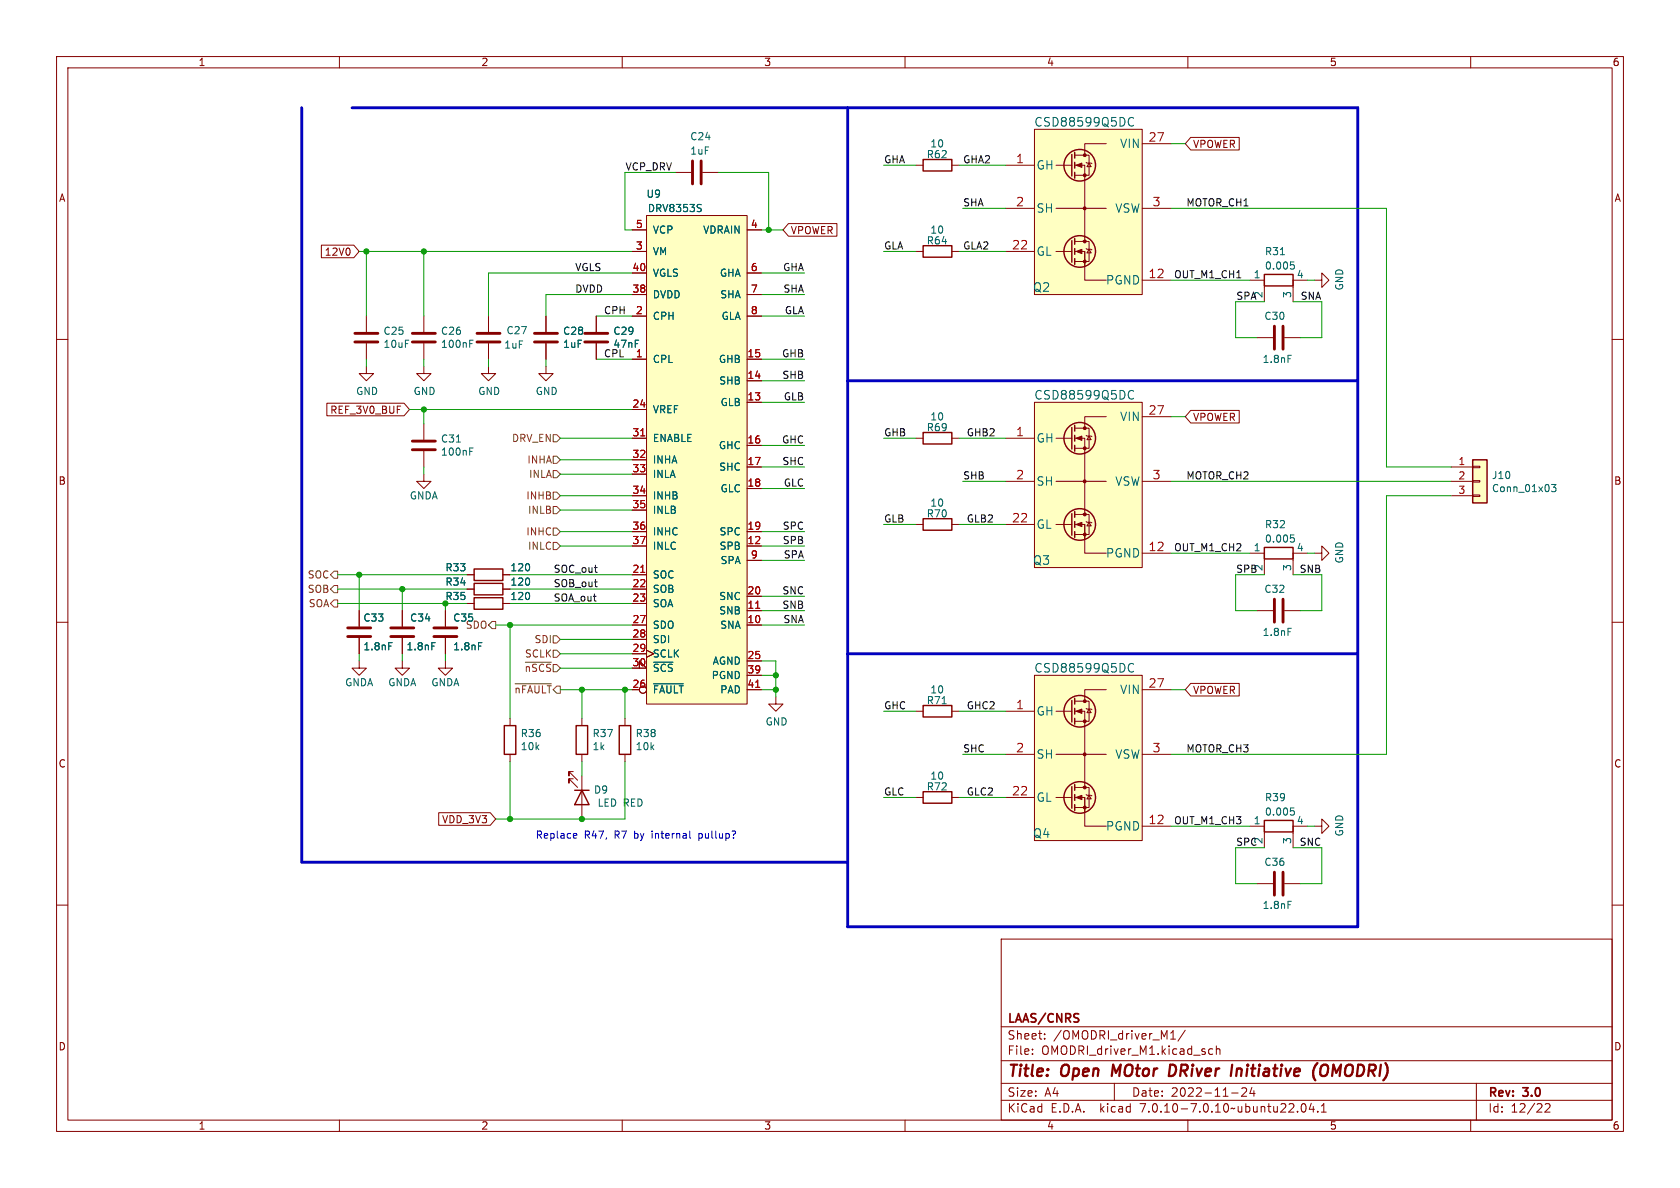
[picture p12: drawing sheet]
<svg xmlns="http://www.w3.org/2000/svg" width="297mm" height="210mm" viewBox="0 0 297 210" stroke-linecap="round" stroke-linejoin="round" font-family="sans-serif">
<g fill="none" stroke="#840000" stroke-width=".18">
<path d="M10 10h277v190h-277zM12 12h273v186h-273zM60 10v2M110 10v2M160 10v2M210 10v2M260 10v2M114.3 38.1h17.8v86.4h-17.8zM119.4 30.5h2.8M124.2 30.5h2.8M139.4 39.5h8.6v2.3h-8.6l-1-1.2zM161.9 29.2h1.3"/>
<path d="M168.3 29.2h1.2M177.8 36.8h5.1M177.8 29.2h5.1M182.9 22.9h19v29.2h-19zM186.7 36.8h8.9M186.7 29.2h2.8M190 29.2h1.8v13.5M190 27.4h2.5v3.6h-2.5M192 28.7l.2 .1h.7l.1 .2M192.5 28.8l.4 .7h-.7zM195.6 25.4h-3.8v2M201.9 36.8h5.1"/>
<path d="M201.9 25.4h5.1M210.5 24.3h8.6v2.2h-8.6l-1-1.1zM10 60h2M56.8 43.3h5.7l1 1.2-1 1.1h-5.7zM64.8 55.9v2.8M74.9 55.9v2.8M86.4 55.9v2.8M96.5 55.9v2.8M105.4 55.9v2.8M111.8 44.5h2.5M111.8 55.9h2.5M111.8 52.1h2.5"/>
<path d="M111.8 40.6h2.5M111.8 48.3h2.5M132.1 55.9h2.5M132.1 52.1h2.5M132.1 40.6h2.5M132.1 48.3h2.5M161.9 44.5h1.3M168.3 44.5h1.2M177.8 44.5h5.1M186.7 44.5h2.8M190 44.5h1.8v2.5M190 42.7h2.5v3.5h-2.5"/>
<path d="M191.8 44.5v5h3.8M192 43.9l.2 .2h.7l.1 .1M192.5 44.1l.4 .6h-.7zM201.9 49.5h5.1M221 49.5h2.5v3.8M222.2 59.7h2.8M227.1 59.7h2.8M231.1 49.5h-2.5v3.8M232.4 49.5h1.3v-1.2l1.2 1.2-1.2 1.3v-1.3M285 60h2M57.8 71.3h13.6l1 1.1-1 1.1h-13.6zM64.8 64.8v1.2h1.2l-1.2 1.3-1.3-1.3h1.3"/>
<path d="M64.8 60.7v2.8M74.9 64.8v1.2h1.3l-1.3 1.3-1.2-1.3h1.2M74.9 60.7v2.8M74.9 74.9v2.8M74.9 79.8v2.8M86.4 64.8v1.2h1.2l-1.2 1.3-1.3-1.3h1.3M86.4 60.7v2.8M96.5 64.8v1.2h1.3l-1.3 1.3-1.3-1.3h1.3M96.5 60.7v2.8M105.4 60.7v2.8M111.8 77.5h2.5M111.8 63.5h2.5"/>
<path d="M111.8 72.4h2.5M132.1 63.5h2.5M132.1 71.1h2.5M132.1 67.3h2.5M132.1 78.7h2.5M161.9 77.5h1.3M168.3 77.5h1.2M177.8 77.5h5.1M182.9 71.1h19v29.2h-19zM186.7 77.5h2.8M190 77.5h1.8v13.4M190 75.7h2.5v3.5h-2.5"/>
<path d="M192 77l.2 .1h.7l.1 .1M192.5 77.1l.4 .6h-.7zM195.6 73.7h-3.8v2M201.9 73.7h5.1M210.5 72.5h8.6v2.3h-8.6l-1-1.1zM74.9 83.8v1.3h1.3l-1.3 1.3-1.2-1.3h1.2M111.8 87.6h2.5M111.8 96.5h2.5M111.8 94h2.5M111.8 81.3h2.5M111.8 83.8h2.5M111.8 90.2h2.5"/>
<path d="M132.1 82.6h2.5M132.1 96.5h2.5M132.1 86.4h2.5M132.1 94h2.5M132.1 99.1h2.5M161.9 92.7h1.3M168.3 92.7h1.2M177.8 92.7h5.1M177.8 85.1h5.1M186.7 92.7h2.8M186.7 85.1h8.9M190 92.7h1.8v2.6"/>
<path d="M190 90.9h2.5v3.6h-2.5M191.8 92.7v5.1h3.8M192 92.2l.2 .1h.7l.1 .2M192.5 92.3l.4 .7h-.7zM201.9 85.1h5.1M201.9 97.8h5.1M221 97.8h2.5v3.8M231.1 97.8h-2.5v3.8M232.4 97.8h1.3v-1.3l1.2 1.3-1.2 1.3v-1.3M256.5 82.6h3.8M256.5 85.1h3.8M256.5 87.6h3.8"/>
<path d="M260.3 87.5h1.3v.3h-1.3zM260.3 85h1.3v.2h-1.3zM260.3 82.4h1.3v.3h-1.3zM10 110h2M63.5 116.8v1.3h1.3l-1.3 1.3-1.3-1.3h1.3M63.5 108v2.7M63.5 112.8v2.8M71.1 116.8v1.3h1.3l-1.3 1.3-1.3-1.3h1.3M71.1 108v2.7M71.1 112.8v2.8M78.7 116.8v1.3h1.3l-1.3 1.3-1.2-1.3h1.2M78.7 108v2.7"/>
<path d="M78.7 112.8v2.8M82.5 106.7h1.3M82.5 101.6h1.3M82.5 104.1h1.3M88.9 106.7h1.3M88.9 101.6h1.3M88.9 104.1h1.3M111.8 118.1h2.5l-1.3-1.3v1.3M111.8 106.7h2.5M111.8 110.5h2.5M111.8 101.6h2.5M111.8 104.1h2.5"/>
<path d="M111.8 113h2.5M111.8 115.6h2.5M114.3 114.9l1.3 .7-1.3 .6M132.1 108h2.5M132.1 110.5h2.5M132.1 105.4h2.5M132.1 116.8h2.5M132.1 119.4h2.5M182.9 119.4h19v29.2h-19zM222.2 108h2.8M227.1 108h2.8M285 110h2"/>
<path d="M90.2 127v1.3M90.2 133.4v1.2M101.3 136.4h-.7v.8v-.8l1.5 1.5M101.3 137.7h-.7v.7v-.7l1.5 1.5M102.9 127v1.3M102.9 133.4v1.2M102.9 137.2v7.6M110.5 127v1.3M110.5 133.4v1.2M132.1 121.9h2.5M137.2 123.2v1.3h1.2l-1.2 1.2-1.3-1.2h1.3M161.9 125.7h1.3"/>
<path d="M168.3 125.7h1.2M177.8 133.4h5.1M177.8 125.7h5.1M186.7 133.4h8.9M186.7 125.7h2.8M190 125.7h1.8v13.5M190 139.2h2.5v3.5h-2.5M190 124h2.5v3.5h-2.5M192 125.2l.2 .1h.7l.1 .2M192.5 125.3l.4 .7h-.7zM195.6 121.9h-3.8v2.1M201.9 133.4h5.1"/>
<path d="M201.9 121.9h5.1M210.5 120.8h8.6v2.2h-8.6l-1-1.1zM10 160h2M77.6 143.7h9.1l.9 1.1-.9 1.1h-9.1zM161.9 141h1.3M168.3 141h1.2M177.8 141h5.1M186.7 141h2.8M190 141h1.8v2.5M191.8 141v5.1h3.8M192 140.5l.2 .1h.7l.1 .1M192.5 140.6l.4 .6h-.7z"/>
<path d="M201.9 146.1h5.1M221 146.1h2.5v3.8M222.2 156.2h2.8M227.1 156.2h2.8M231.1 146.1h-2.5v3.8M232.4 146.1h1.3v-1.3l1.2 1.3-1.2 1.2v-1.2M285 160h2M177 166h108v32h-108zM60 198v2M110 198v2M160 198v2M177 194.5h108"/>
<path d="M177 191.5h108M177 187.5h108M177 181.5h108M182.5 186.3v.1M182.5 185.5v.1M184.7 183.6v.1M184.7 182.8v.1M197 191.5v3M207 183.7h.8M207.1 182.6l.3-.4v1.5M209.5 182.1l-1.3 2M210 198v2"/>
<path d="M214.4 185.5l-.4-.1-.3 .3v.4l.1 .2h.6M215 185.5l.2-.1 .4 .1 .1 .9M215 184.9v1.5M217.7 193.2h1.2M219.5 192.4l.6-.1 .2 .1 .1 .3-.9 1.1h.9M221.3 192.2l-.3 1.1h.9M221.7 192.8v1M229.4 196.5v.1M230.2 195.2l.2-.1a.81 .81 0 0 1 .6 .6 .81 .81 0 0 1-.3 .8l-.2 .1a.81 .81 0 0 1-.3-1.4zM231.8 195l-.3 1.1h.9M232.2 195.6v1M233 196.5v.1"/>
<path d="M233.6 196.6h.9M233.6 195.5l.4-.4v1.5M260 198v2M261 191.5v6.5M273.2 195.2l.5-.1 .3 .1v.3l-.9 1.1h.9"/>
<circle cx="113.7" cy="121.9" r=".63"/>
</g>
<path d="M196.8 188.2l-.3 2M207.6 188.3l-.7-.1-.3 2h.5l.5-.3M218.7 188.9l-.2 1.3M219.3 188.9l-.6 .2M232.3 190.6l.2 .4M232.9 187.9l-.6 .9M234.6 188.3a.73 .73 0 0 0-1.1 .6l-.1 .6v.4l.2 .2a.71 .71 0 0 0 1-.2" fill="none" stroke="#840000" stroke-width=".4"/>
<g fill="none" stroke="#840000" stroke-width=".51">
<path d="M122.4 28.4v4.1M124 28.4v4.1M62.7 58.9h4.1M72.9 58.9h4.1M84.3 58.9h4.1M94.5 58.9h4.1M103.4 58.9h4M225.3 57.7v4M226.8 57.7v4M62.7 60.5h4.1M72.9 60.5h4.1M72.9 79.5h4.1"/>
<path d="M72.9 78h4.1M84.3 60.5h4.1M94.5 60.5h4.1M103.4 60.5h4M61.5 112.5h4M61.5 111h4M69.1 112.5h4.1M69.1 111h4.1M76.7 112.5h4.1M76.7 111h4.1M225.3 105.9v4.1M226.8 105.9v4.1"/>
<path d="M225.3 154.2v4M226.8 154.2v4"/>
</g>
<g fill="none" stroke="#840000" stroke-width=".25">
<path d="M163.2 28.2h5.1v2h-5.1zM189.5 27.3v3.8M190 26.9v1M190 28.7v1M190 30.5v1M163.2 43.4h5.1v2.1h-5.1zM189.5 42.5v3.9M190 42.2v1M190 43.9v1.1M190 45.7v1M223.5 48.5h5.1v2h-5.1zM163.2 76.5h5.1v2h-5.1z"/>
<path d="M189.5 75.6v3.8M190 75.2v1M190 77v1M190 78.7v1.1M163.2 91.7h5.1v2h-5.1zM189.5 90.8v3.8M190 90.4v1M190 92.2v1M190 94v1M223.5 96.8h5.1v2h-5.1zM260.3 81.3h2.6v7.6h-2.6zM83.8 105.7h5.1v2h-5.1z"/>
<path d="M83.8 100.6h5.1v2h-5.1zM83.8 103.1h5.1v2.1h-5.1zM89.2 128.3h2v5.1h-2zM101.6 139.7h2.5M101.9 128.3h2v5.1h-2zM102.9 139.7l1.2 2.5h-2.5zM109.5 128.3h2v5.1h-2zM163.2 140h5.1v2h-5.1zM163.2 124.7h5.1v2h-5.1zM189.5 123.8v3.8M189.5 139.1v3.8M190 123.4v1.1"/>
<path d="M190 125.2v1M190 127v1M190 138.7v1M190 140.5v1M190 142.2v1.1M223.5 145h5.1v2.1h-5.1z"/>
<circle cx="190.9" cy="29.2" r="2.79"/>
<circle cx="190.9" cy="44.4" r="2.79"/>
<circle cx="190.9" cy="77.5" r="2.79"/>
<circle cx="190.9" cy="92.7" r="2.79"/>
<circle cx="190.9" cy="125.7" r="2.79"/>
<circle cx="190.9" cy="141" r="2.79"/>
</g>
<g fill="none" stroke="#006464" stroke-width=".18">
<path d="M123.7 36.8l.3 .2-.3 .4M123.8 36.1l.2 .1M199.6 22.1a.53 .53 0 0 0 .8 0M200.4 20.9l-.1-.1a.55 .55 0 0 0-.7 .2M226.4 45h.7M228.2 46.3h.6M228.3 46.8l.5 .1v.5M228.3 47.6h.3M80.7 78.2h.7M83 60.7h.5M83 60.1h.6M83 79.8h.5"/>
<path d="M83 79.2h.6M199.6 70.3a.53 .53 0 0 0 .8 .1M200.4 69.2l-.1-.1a.55 .55 0 0 0-.7 .1M227.7 62.8h.6M228.2 94.6h.6M228.3 95l.5 .2v.5M228.3 95.8h.3M274.3 85.6h.8l-.5 .5 .4 .1v.6l-.2 .1-.5-.1M68.7 113.6h.6M76.3 113.6h.6M84.6 113.6h.6M115.5 117.1h3.5"/>
<path d="M199.6 118.6a.53 .53 0 0 0 .8 .1M200.4 117.4h-.1a.55 .55 0 0 0-.7 .1M227.7 111.1h.6M115.5 120.9h5.3M166.6 124.4h.7M227.7 159.3h.6M228.2 142.8h.6M228.3 143.3l.5 .1v.6M228.3 144.1h.3"/>
</g>
<g fill="#ffffc2" stroke="#ffffc2" stroke-width=".18">
<path d="M182.9 119.4h19v29.2h-19z"/>
<path d="M260.3 81.3h2.6v7.6h-2.6z"/>
<path d="M182.9 71.1h19v29.2h-19z"/>
<path d="M182.9 22.9h19v29.2h-19z"/>
<path d="M114.3 38.1h17.8v86.4h-17.8z"/>
</g>
<g fill="#840000" stroke="#840000" stroke-width=".18">
<path d="M190.2 141l1.1-.4v.8z"/>
<path d="M190.2 125.7l1.1-.4v.8z"/>
<path d="M190.2 92.7l1.1-.4v.8z"/>
<path d="M190.2 77.5l1.1-.4v.8z"/>
<path d="M190.2 44.5l1.1-.4v.7z"/>
<path d="M190.2 29.2l1.1-.4v.8z"/>
<circle cx="191.7" cy="133.3" r=".25"/>
<circle cx="191.8" cy="142.7" r=".25"/>
<circle cx="191.8" cy="139.2" r=".25"/>
<circle cx="191.8" cy="127.5" r=".25"/>
<circle cx="191.8" cy="124" r=".25"/>
<circle cx="191.7" cy="85.1" r=".25"/>
<circle cx="191.8" cy="94.5" r=".25"/>
<circle cx="191.8" cy="90.9" r=".25"/>
<circle cx="191.8" cy="79.2" r=".25"/>
<circle cx="191.8" cy="75.7" r=".25"/>
<circle cx="191.7" cy="36.8" r=".25"/>
<circle cx="191.8" cy="46.2" r=".25"/>
<circle cx="191.8" cy="42.7" r=".25"/>
<circle cx="191.8" cy="31" r=".25"/>
<circle cx="191.8" cy="27.4" r=".25"/>
</g>
<path d="M113.3 77.1h.7M113.3 101.2h.7M133.6 107.5h.7M133.6 121.5h.7" fill="none" stroke="#a90000" stroke-width=".18"/>
<g fill="none" stroke="#725600" stroke-width=".18">
<path d="M97.8 76.8h.6l.7 .7-.7 .6h-.6zM97.8 95.9h.6l.7 .6-.7 .7h-.6zM97.8 83.2h.6l.7 .6-.7 .7h-.6zM97.8 89.5h.6l.7 .7-.7 .6h-.6zM97.8 87h.6l.7 .6-.7 .7h-.6zM97.8 80.6h.6l.7 .7-.7 .6h-.6zM97.8 93.3h.6l.7 .7-.7 .6h-.6zM59.1 103.5h.6v1.3h-.6l-.7-.7zM59.1 101h.6v1.2h-.6l-.7-.6zM59.1 106h.6v1.3h-.6l-.7-.6zM87 109.9h.6v1.2h-.6l-.6-.6zM92.9 117.1h4.6"/>
<path d="M97.8 114.9h.6l.7 .7-.7 .6h-.6zM97.8 112.4h.6l.7 .6-.7 .7h-.6zM91.1 120.9h6.4"/>
</g>
<path d="M105.1 102.9h.5M105.4 103.7h.2" fill="none" stroke="#0f0f0f" stroke-width=".18"/>
<path d="M101.5 147.3l.4 .1 .1 .2-.6 .2M101.9 148.1l-.4 .1M121.9 148l.2 .2M123.6 147.3v1.3M123.6 148.1l.1 .1M123.7 147.3l-.1 .1" fill="none" stroke="#0000c2" stroke-width=".18"/>
<path d="M53.3 19.1v133.3h96.6M62.2 19.1h177.8v144.7h-90.1v-144.7M149.9 67.3h90.1M149.9 115.6h90.1" fill="none" stroke="#0000c2" stroke-width=".51"/>
<g fill="none" stroke="#009600" stroke-width=".18">
<path d="M119.4 30.5h-8.9v10.1h1.3M127 30.5h8.9v10.1M156.2 29.2h5.7M169.5 29.2h8.3M170.2 36.8h7.6M207 25.4h2.5M207 36.8h38.1v45.8h11.4M63.5 44.5h48.3M64.8 44.5v11.4M74.9 44.5v11.4M105.4 55.9h6.4M111.8 52.1h-15.3v3.8"/>
<path d="M111.8 48.3h-25.4v7.6M134.6 55.9h7.6M134.6 52.1h7.6M134.6 40.6h3.8M134.6 48.3h7.6M156.2 44.5h5.7M169.5 44.5h8.3M207 49.5h14M223.5 53.3h-5.1v6.4h3.8M228.6 53.3h5.1v6.4h-3.8M231.1 49.5h1.3M64.8 63.5v1.3"/>
<path d="M72.4 72.4h39.4M74.9 63.5v1.3M74.9 72.4v2.5M86.4 63.5v1.3M96.5 63.5v1.3M99.1 77.5h12.7M105.4 63.5h6.4M134.6 63.5h7.6M134.6 67.3h7.6M134.6 71.1h7.6M134.6 78.7h7.6M156.2 77.5h5.7"/>
<path d="M169.5 77.5h8.3M207 73.7h2.5M74.9 82.6v1.2M99.1 94h12.7M99.1 90.2h12.7M99.1 87.6h12.7M99.1 96.5h12.7M99.1 83.8h12.7M99.1 81.3h12.7M134.6 94h7.6M134.6 82.6h7.6M134.6 96.5h7.6"/>
<path d="M134.6 99.1h7.6M134.6 86.4h7.6M156.2 92.7h5.7M169.5 92.7h8.3M170.2 85.1h7.6M207 97.8h14M207 85.1h49.5M231.1 97.8h1.3M256.5 87.6h-11.4v45.8h-38.1M59.7 101.6h22.8M59.7 104.1h22.8M59.7 106.7h22.8"/>
<path d="M63.5 101.6v6.4M63.5 115.6v1.2M71.1 104.1v3.9M71.1 115.6v1.2M78.7 106.7v1.3M78.7 115.6v1.2M87.6 110.5h24.2M90.2 101.6h21.6M90.2 104.1h21.6M90.2 106.7h21.6M90.2 110.5v16.5M99.1 113h12.7"/>
<path d="M99.1 118.1h12.7M99.1 115.6h12.7M134.6 108h7.6M134.6 110.5h7.6M134.6 116.8h2.6v6.4M134.6 119.4h2.6M134.6 105.4h7.6M223.5 101.6h-5.1v6.4h3.8M228.6 101.6h5.1v6.4h-3.8M90.2 134.6v10.2M99.1 121.9h12.7M102.9 121.9v5.1"/>
<path d="M102.9 134.6v2.6M110.5 134.6v10.2h-22.9M110.5 121.9v5.1M134.6 121.9h2.6M156.2 125.7h5.7M169.5 125.7h8.3M170.2 133.4h7.6M207 121.9h2.5M156.2 141h5.7M169.5 141h8.3M207 146.1h14M223.5 149.9h-5.1v6.3h3.8"/>
<path d="M228.6 149.9h5.1v6.3h-3.8M231.1 146.1h1.3"/>
</g>
<g fill="#009600" stroke="#009600" stroke-width=".18">
<circle cx="102.9" cy="144.8" r=".46"/>
<circle cx="90.2" cy="144.8" r=".46"/>
<circle cx="78.7" cy="106.7" r=".46"/>
<circle cx="90.2" cy="110.5" r=".46"/>
<circle cx="71.1" cy="104.1" r=".46"/>
<circle cx="63.5" cy="101.6" r=".46"/>
<circle cx="74.9" cy="44.5" r=".46"/>
<circle cx="64.8" cy="44.5" r=".46"/>
<circle cx="74.9" cy="72.4" r=".46"/>
<circle cx="110.5" cy="121.9" r=".46"/>
<circle cx="137.2" cy="121.9" r=".46"/>
<circle cx="102.9" cy="121.9" r=".46"/>
<circle cx="137.2" cy="119.4" r=".46"/>
<circle cx="135.9" cy="40.6" r=".46"/>
</g>
<g font-size="2.8" fill="#840000">
<text x="178" y="190.9">Title:</text>
<text x="187.7" y="190.9">Open</text>
<text x="197.4" y="190.9">MOtor</text>
<text x="208.3" y="190.9">DRiver</text>
<text x="220.1" y="190.9">Initiative</text>
<text x="235.3" y="190.9">(OMODRI)</text>
</g>
<g font-size="2.1" fill="#006464">
<text x="182.8" y="22.6">CSD88599Q5DC</text>
<text x="198" y="26.4">VIN</text>
<text x="183.1" y="30.2">GH</text>
<text x="183.1" y="37.8">SH</text>
<text x="197.1" y="37.8">VSW</text>
<text x="183.1" y="45.4">GL</text>
<text x="182.5" y="51.8">Q2</text>
<text x="195.5" y="50.5">PGND</text>
<text x="182.8" y="70.8">CSD88599Q5DC</text>
<text x="198" y="74.6">VIN</text>
<text x="183.1" y="78.4">GH</text>
<text x="183.1" y="86.1">SH</text>
<text x="197.1" y="86.1">VSW</text>
<text x="183.1" y="93.7">GL</text>
<text x="182.5" y="100.1">Q3</text>
<text x="195.5" y="98.8">PGND</text>
<text x="182.8" y="119.1">CSD88599Q5DC</text>
<text x="198" y="122.9">VIN</text>
<text x="183.1" y="126.7">GH</text>
<text x="183.1" y="134.3">SH</text>
<text x="197.1" y="134.3">VSW</text>
<text x="183.1" y="141.9">GL</text>
<text x="182.5" y="148.3">Q4</text>
<text x="195.5" y="147">PGND</text>
</g>
<g font-size="2.1" fill="#a90000">
<text x="179.5" y="29">1</text>
<text x="203" y="25.1">27</text>
<text x="179.5" y="36.6">2</text>
<text x="203.7" y="36.6">3</text>
<text x="178.8" y="44.2">22</text>
<text x="203" y="49.3">12</text>
<text x="179.5" y="77.2">1</text>
<text x="203" y="73.4">27</text>
<text x="179.5" y="84.8">2</text>
<text x="203.7" y="84.8">3</text>
<text x="178.8" y="92.5">22</text>
<text x="203" y="97.5">12</text>
<text x="179.5" y="125.5">1</text>
<text x="203" y="121.7">27</text>
<text x="179.5" y="133.1">2</text>
<text x="203.7" y="133.1">3</text>
<text x="178.8" y="140.7">22</text>
<text x="203" y="145.8">12</text>
</g>
<g font-size="2.1" fill="#840000">
<text x="178" y="184">Sheet:</text>
<text x="178" y="181.2">LAAS/CNRS</text>
<text x="186.2" y="184">/OMODRI_driver_M1/</text>
<text x="178" y="186.7">File:</text>
<text x="184.1" y="186.7">OMODRI_driver_M1.kicad_sch</text>
<text x="178" y="196.9">KiCad</text>
<text x="178" y="194.1">Size:</text>
<text x="184.7" y="194.1">A4</text>
<text x="185.7" y="196.9">E.D.A.</text>
<text x="194.6" y="196.9">kicad</text>
<text x="200" y="194.1">Date:</text>
<text x="201.8" y="196.9">7.0.10-7.0.10~ubuntu22.04.1</text>
<text x="207" y="194.1">2022-11-24</text>
<text x="263" y="194.3">Rev:</text>
<text x="263" y="196.9">Id:</text>
<text x="267.1" y="196.9">12/22</text>
<text x="269.4" y="194.3">3.0</text>
</g>
<g font-size="1.8" fill="#840000">
<text x="35" y="11.9">1</text>
<text x="85" y="11.9">2</text>
<text x="135" y="11.9">3</text>
<text x="185" y="11.9">4</text>
<text x="235" y="11.9">5</text>
<text x="285" y="11.9">6</text>
<text x="210.8" y="26.4">VPOWER</text>
<text x="10.3" y="35.9">A</text>
<text x="285.3" y="35.9">A</text>
<text x="139.7" y="41.6">VPOWER</text>
<text x="57.3" y="45.4">12V0</text>
<text x="58.3" y="73.3">REF_3V0_BUF</text>
<text x="210.8" y="74.6">VPOWER</text>
<text x="10.3" y="85.9">B</text>
<text x="285.3" y="85.9">B</text>
<text x="210.8" y="122.9">VPOWER</text>
<text x="10.3" y="135.9">C</text>
<text x="285.3" y="135.9">C</text>
<text x="78.1" y="145.7">VDD_3V3</text>
<text x="10.3" y="185.9">D</text>
<text x="285.3" y="185.9">D</text>
<text x="35" y="199.9">1</text>
<text x="85" y="199.9">2</text>
<text x="135" y="199.9">3</text>
<text x="185" y="199.9">4</text>
<text x="235" y="199.9">5</text>
<text x="285" y="199.9">6</text>
</g>
<g font-size="1.8" fill="#006464">
<text x="121.9" y="27.5">1uF</text>
<text x="121.9" y="25">C24</text>
<text x="163.7" y="28.2">R62</text>
<text x="164.4" y="26.3">10</text>
<text x="114.2" y="35.2">U9</text>
<text x="114.4" y="37.7">DRV8353S</text>
<text x="115.3" y="41.5">VCP</text>
<text x="124.2" y="41.5">VDRAIN</text>
<text x="164.4" y="41.5">10</text>
<text x="115.3" y="45.3">VM</text>
<text x="163.7" y="43.4">R64</text>
<text x="223.5" y="45.3">R31</text>
<text x="223.5" y="47.9">0.005</text>
<text x="115.3" y="52.9">DVDD</text>
<text x="115.3" y="49.1">VGLS</text>
<text x="127.2" y="49.1">GHA</text>
<text x="127.2" y="52.9">SHA</text>
<text x="221.5" y="49.3">1</text>
<text x="228.3" y="52.8" transform="rotate(-90 228.3 52.8)">3</text>
<text x="229.2" y="49.3">4</text>
<text x="237.7" y="51.4" transform="rotate(-90 237.7 51.4)">GND</text>
<text x="67.7" y="59.4">C25</text>
<text x="77.9" y="59.4">C26</text>
<text x="89.4" y="59.3">C27</text>
<text x="99.5" y="59.4">C28</text>
<text x="108.3" y="59.4">C29</text>
<text x="115.3" y="56.7">CPH</text>
<text x="127.5" y="56.7">GLA</text>
<text x="223.4" y="56.7">C30</text>
<text x="67.7" y="61.7">10uF</text>
<text x="77.9" y="61.7">100nF</text>
<text x="89.1" y="61.8">1uF</text>
<text x="99.5" y="61.7">1uF</text>
<text x="108.3" y="61.7">47nF</text>
<text x="115.3" y="64.4">CPL</text>
<text x="127" y="64.4">GHB</text>
<text x="223.1" y="64.4">1.8nF</text>
<text x="62.9" y="70">GND</text>
<text x="73" y="70">GND</text>
<text x="84.5" y="70">GND</text>
<text x="94.6" y="70">GND</text>
<text x="127.1" y="68.2">SHB</text>
<text x="127.3" y="72">GLB</text>
<text x="115.3" y="73.3">VREF</text>
<text x="163.7" y="76.4">R69</text>
<text x="164.4" y="74.5">10</text>
<text x="77.9" y="80.7">100nF</text>
<text x="77.9" y="78.4">C31</text>
<text x="115.3" y="78.3">ENABLE</text>
<text x="115.3" y="82.1">INHA</text>
<text x="127" y="79.6">GHC</text>
<text x="127.1" y="83.4">SHC</text>
<text x="72.3" y="88.5">GNDA</text>
<text x="115.3" y="84.7">INLA</text>
<text x="115.3" y="88.5">INHB</text>
<text x="127.3" y="87.2">GLC</text>
<text x="164.4" y="89.8">10</text>
<text x="263.7" y="84.9">J10</text>
<text x="263.7" y="87.2">Conn_01x03</text>
<text x="115.3" y="91">INLB</text>
<text x="115.3" y="94.8">INHC</text>
<text x="127.1" y="94.8">SPC</text>
<text x="163.7" y="91.7">R70</text>
<text x="223.5" y="93.6">R32</text>
<text x="78.6" y="101.2">R33</text>
<text x="90.1" y="101.2">120</text>
<text x="115.3" y="97.4">INLC</text>
<text x="127.1" y="97.4">SPB</text>
<text x="127.3" y="99.9">SPA</text>
<text x="221.5" y="97.5">1</text>
<text x="223.5" y="96.1">0.005</text>
<text x="228.3" y="101" transform="rotate(-90 228.3 101)">3</text>
<text x="229.2" y="97.5">4</text>
<text x="237.7" y="99.7" transform="rotate(-90 237.7 99.7)">GND</text>
<text x="78.6" y="106.3">R35</text>
<text x="78.6" y="103.7">R34</text>
<text x="90.1" y="106.3">120</text>
<text x="90.1" y="103.7">120</text>
<text x="115.3" y="102.5">SOC</text>
<text x="115.3" y="105">SOB</text>
<text x="115.3" y="107.5">SOA</text>
<text x="127.1" y="106.3">SNC</text>
<text x="223.4" y="105">C32</text>
<text x="64.1" y="110.1">C33</text>
<text x="72.4" y="110.1">C34</text>
<text x="80" y="110.1">C35</text>
<text x="115.3" y="111.4">SDO</text>
<text x="115.3" y="113.9">SDI</text>
<text x="127.1" y="108.8">SNB</text>
<text x="127.2" y="111.4">SNA</text>
<text x="223.1" y="112.6">1.8nF</text>
<text x="64.1" y="115.2">1.8nF</text>
<text x="71.8" y="115.2">1.8nF</text>
<text x="80" y="115.2">1.8nF</text>
<text x="115.3" y="116.4">SCLK</text>
<text x="115.3" y="119">~{SCS}</text>
<text x="125.9" y="117.7">AGND</text>
<text x="60.9" y="121.5">GNDA</text>
<text x="68.5" y="121.5">GNDA</text>
<text x="76.2" y="121.5">GNDA</text>
<text x="115.3" y="122.8">~{FAULT}</text>
<text x="125.7" y="120.2">PGND</text>
<text x="127.2" y="122.8">PAD</text>
<text x="163.7" y="124.7">R71</text>
<text x="164.4" y="122.8">10</text>
<text x="92" y="130.5">R36</text>
<text x="104.7" y="130.5">R37</text>
<text x="112.3" y="130.5">R38</text>
<text x="135.3" y="128.4">GND</text>
<text x="92" y="132.8">10k</text>
<text x="104.7" y="132.8">1k</text>
<text x="112.3" y="132.8">10k</text>
<text x="104.9" y="140.5">D9</text>
<text x="105.5" y="142.8">LED RED</text>
<text x="163.7" y="139.9">R72</text>
<text x="164.4" y="138">10</text>
<text x="223.5" y="141.8">R39</text>
<text x="221.5" y="145.8">1</text>
<text x="223.5" y="144.4">0.005</text>
<text x="228.3" y="149.3" transform="rotate(-90 228.3 149.3)">3</text>
<text x="229.2" y="145.8">4</text>
<text x="237.7" y="148" transform="rotate(-90 237.7 148)">GND</text>
<text x="223.4" y="153.3">C36</text>
<text x="223.1" y="160.9">1.8nF</text>
</g>
<g font-size="1.8" fill="#0f0f0f">
<text x="156.2" y="28.9">GHA</text>
<text x="170.2" y="28.9">GHA2</text>
<text x="110.5" y="30.2">VCP_DRV</text>
<text x="170.2" y="36.6">SHA</text>
<text x="209.6" y="36.6">MOTOR_CH1</text>
<text x="101.6" y="48">VGLS</text>
<text x="138.3" y="48">GHA</text>
<text x="156.2" y="44.2">GLA</text>
<text x="170.2" y="44.2">GLA2</text>
<text x="101.6" y="51.8">DVDD</text>
<text x="138.4" y="51.8">SHA</text>
<text x="207.5" y="49.3">OUT_M1_CH1</text>
<text x="218.5" y="53.1">SPA</text>
<text x="223.3" y="52.8" transform="rotate(-90 223.3 52.8)">2</text>
<text x="229.8" y="53.1">SNA</text>
<text x="106.7" y="55.6">CPH</text>
<text x="138.7" y="55.6">GLA</text>
<text x="106.7" y="63.2">CPL</text>
<text x="138.2" y="63.2">GHB</text>
<text x="138.2" y="67">SHB</text>
<text x="138.5" y="70.9">GLB</text>
<text x="156.2" y="77.2">GHB</text>
<text x="170.8" y="77.2">GHB2</text>
<text x="138.2" y="78.5">GHC</text>
<text x="138.2" y="82.3">SHC</text>
<text x="138.5" y="86.1">GLC</text>
<text x="170.2" y="84.8">SHB</text>
<text x="209.6" y="84.8">MOTOR_CH2</text>
<text x="138.3" y="93.7">SPC</text>
<text x="156.2" y="92.4">GLB</text>
<text x="170.8" y="92.4">GLB2</text>
<text x="97.8" y="101.3">SOC_out</text>
<text x="138.3" y="96.3">SPB</text>
<text x="138.5" y="98.8">SPA</text>
<text x="207.5" y="97.5">OUT_M1_CH2</text>
<text x="218.4" y="101.3">SPB</text>
<text x="223.3" y="101" transform="rotate(-90 223.3 101)">2</text>
<text x="229.7" y="101.3">SNB</text>
<text x="97.8" y="106.4">SOA_out</text>
<text x="97.8" y="103.9">SOB_out</text>
<text x="138.2" y="107.7">SNB</text>
<text x="138.2" y="105.1">SNC</text>
<text x="138.4" y="110.2">SNA</text>
<text x="156.2" y="125.5">GHC</text>
<text x="170.8" y="125.5">GHC2</text>
<text x="170.2" y="133.1">SHC</text>
<text x="209.6" y="133.1">MOTOR_CH3</text>
<text x="156.2" y="140.7">GLC</text>
<text x="170.8" y="140.7">GLC2</text>
<text x="207.5" y="145.8">OUT_M1_CH3</text>
<text x="218.4" y="149.6">SPC</text>
<text x="223.3" y="149.3" transform="rotate(-90 223.3 149.3)">2</text>
<text x="229.7" y="149.6">SNC</text>
</g>
<g font-size="1.8" fill="#a90000">
<text x="112.3" y="40.4">5</text>
<text x="132.6" y="40.4">4</text>
<text x="112.3" y="44.2">3</text>
<text x="111.7" y="51.8">38</text>
<text x="111.7" y="48">40</text>
<text x="132.6" y="48">6</text>
<text x="132.6" y="51.8">7</text>
<text x="112.3" y="55.6">2</text>
<text x="132.6" y="55.6">8</text>
<text x="112.3" y="63.2">1</text>
<text x="132" y="63.2">15</text>
<text x="132" y="70.9">13</text>
<text x="132" y="67.1">14</text>
<text x="111.7" y="72.1">24</text>
<text x="111.7" y="77.2">31</text>
<text x="111.7" y="81">32</text>
<text x="111.7" y="83.6">33</text>
<text x="132" y="78.5">16</text>
<text x="132" y="82.3">17</text>
<text x="257.7" y="82.3">1</text>
<text x="111.7" y="87.4">34</text>
<text x="111.7" y="89.9">35</text>
<text x="132" y="86.1">18</text>
<text x="257.7" y="84.8">2</text>
<text x="257.7" y="87.4">3</text>
<text x="111.7" y="93.7">36</text>
<text x="132" y="93.7">19</text>
<text x="111.7" y="101.3">21</text>
<text x="111.7" y="96.3">37</text>
<text x="132" y="96.3">12</text>
<text x="132.6" y="98.8">9</text>
<text x="111.7" y="103.9">22</text>
<text x="111.7" y="106.4">23</text>
<text x="132" y="107.7">11</text>
<text x="132" y="105.2">20</text>
<text x="111.7" y="110.2">27</text>
<text x="111.7" y="112.8">28</text>
<text x="132" y="110.2">10</text>
<text x="111.7" y="115.3">29</text>
<text x="111.7" y="117.9">30</text>
<text x="132" y="116.6">25</text>
<text x="132" y="119.1">39</text>
<text x="111.7" y="121.7">26</text>
<text x="132" y="121.7">41</text>
</g>
<g font-size="1.8" fill="#725600">
<text x="90.4" y="78.3">DRV_EN</text>
<text x="93.1" y="82.1">INHA</text>
<text x="92.9" y="88.5">INHB</text>
<text x="93.4" y="84.7">INLA</text>
<text x="92.9" y="94.8">INHC</text>
<text x="93.3" y="91">INLB</text>
<text x="93.3" y="97.4">INLC</text>
<text x="54.3" y="105">SOB</text>
<text x="54.3" y="102.5">SOC</text>
<text x="54.5" y="107.5">SOA</text>
<text x="82.2" y="111.4">SDO</text>
<text x="94.4" y="113.9">SDI</text>
<text x="92.6" y="119">~{nSCS}</text>
<text x="92.7" y="116.4">SCLK</text>
<text x="90.8" y="122.8">~{nFAULT}</text>
</g>
<g font-size="1.8" fill="#0000c2">
<text x="94.6" y="148.3">Replace</text>
<text x="103.3" y="148.3">R47,</text>
<text x="108.7" y="148.3">R7</text>
<text x="112.4" y="148.3">by</text>
<text x="115.7" y="148.3">internal</text>
<text x="124.2" y="148.3">pullup?</text>
</g>
</svg>
